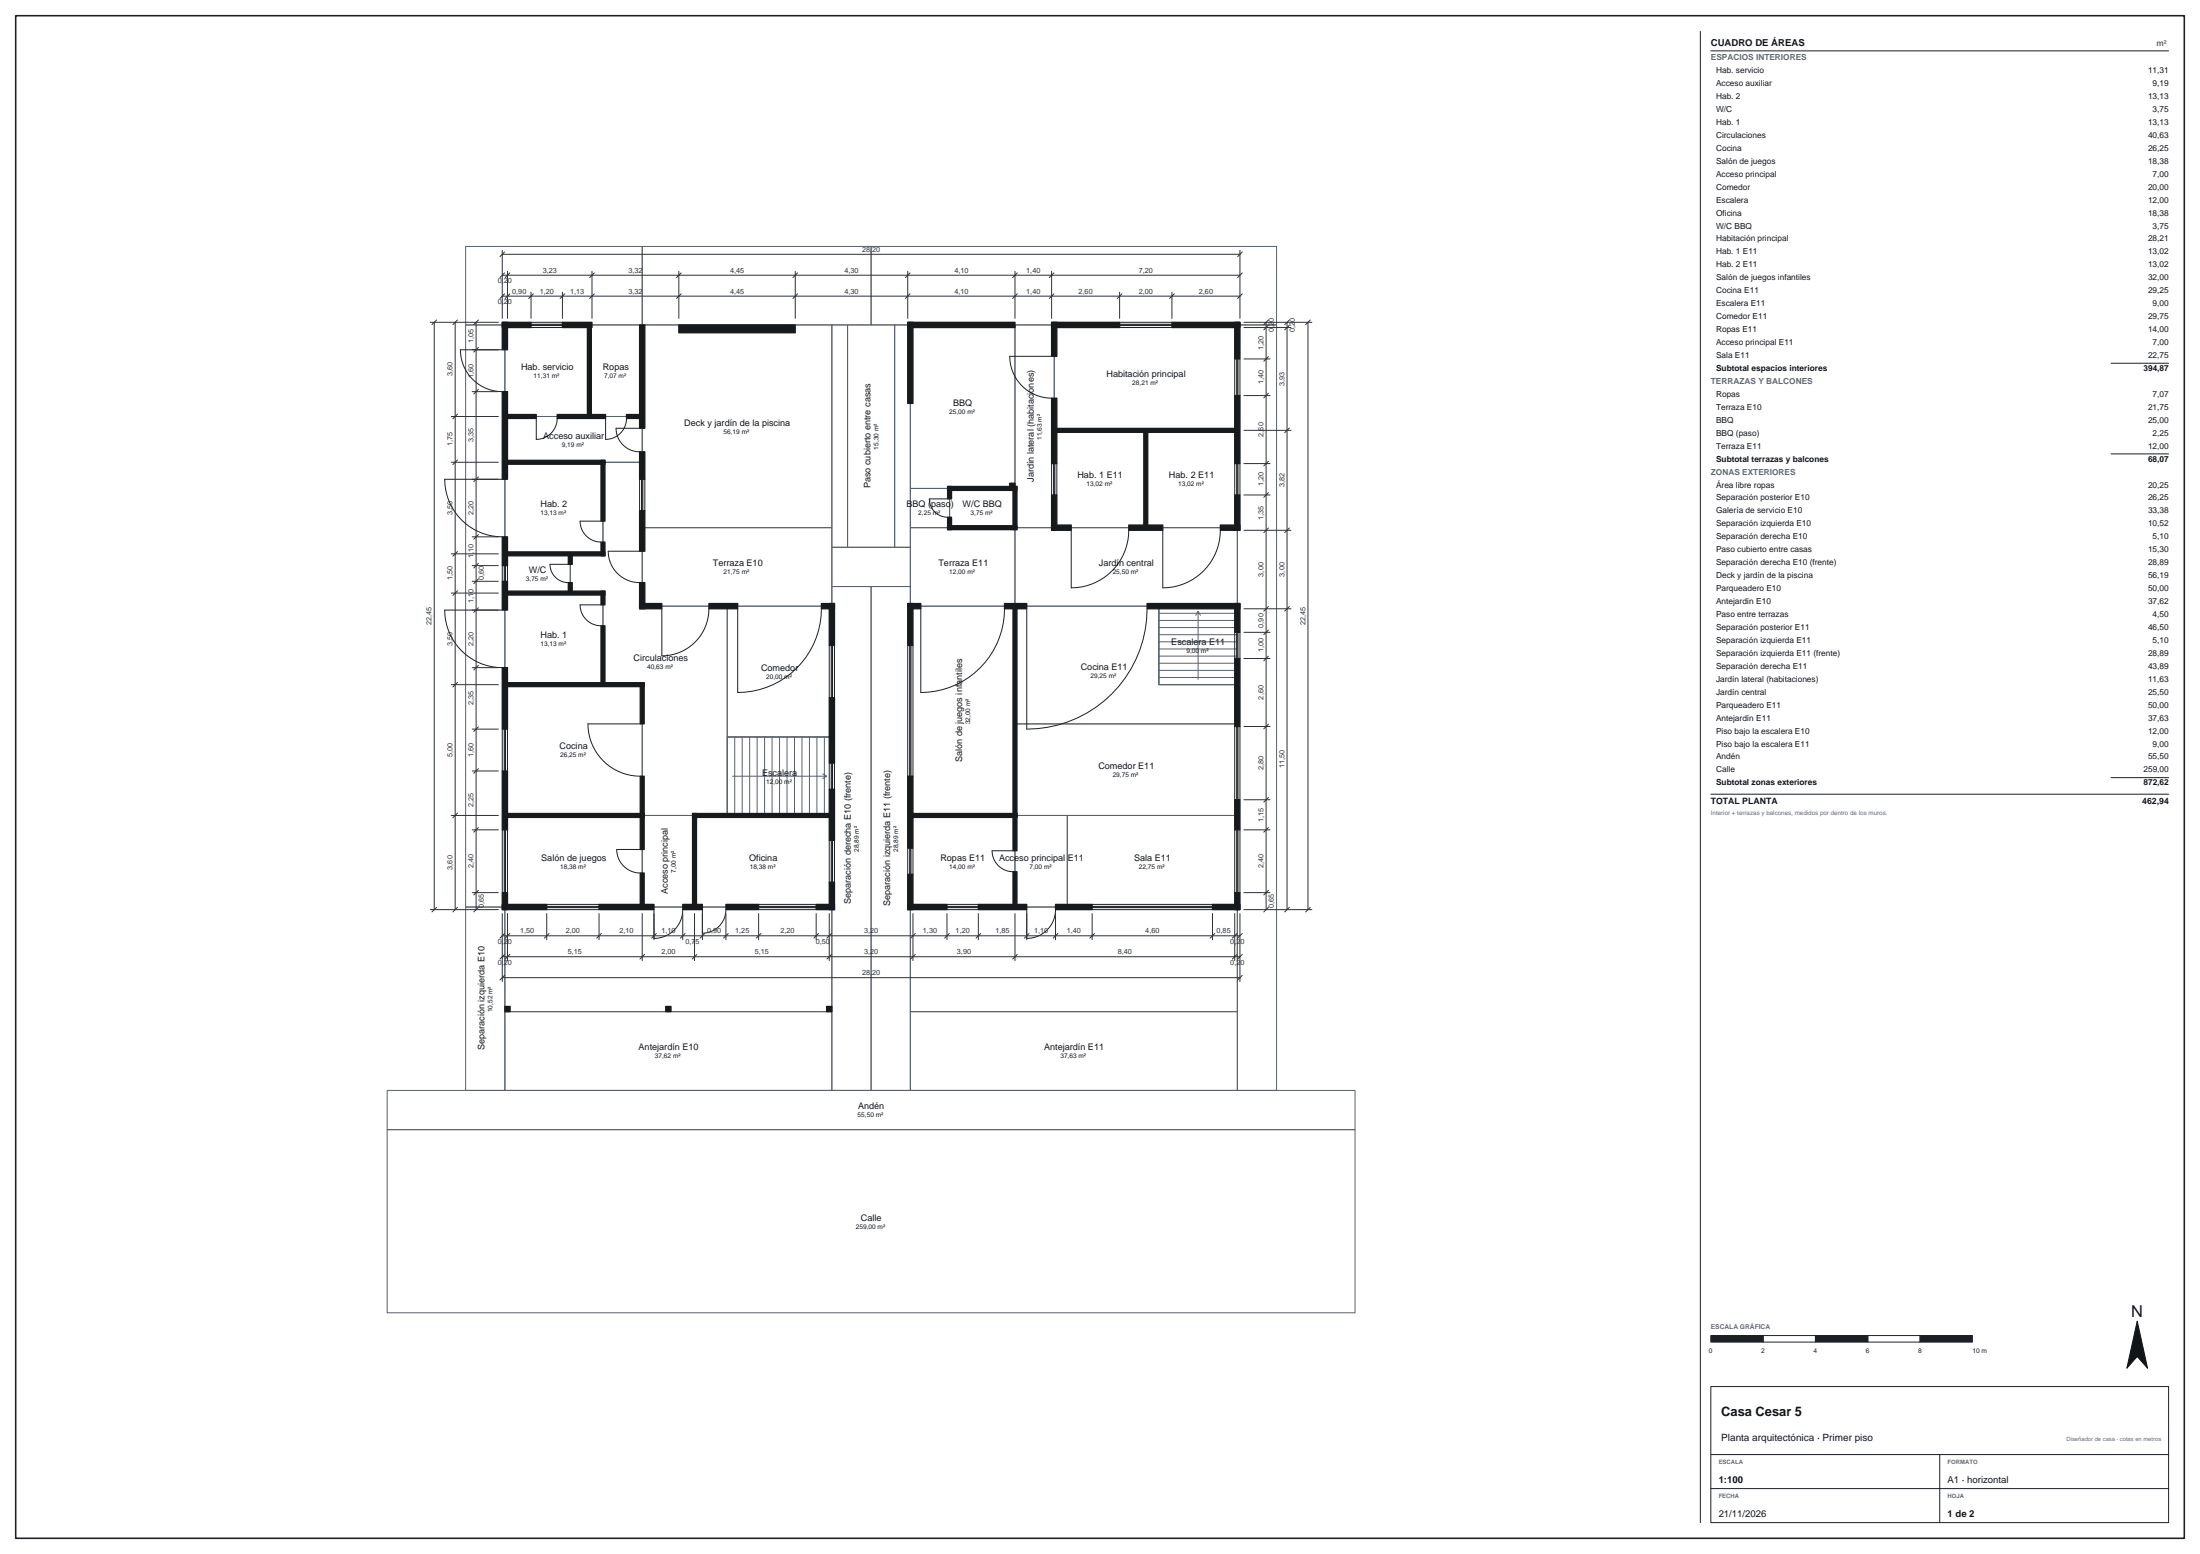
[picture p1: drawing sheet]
<svg xmlns="http://www.w3.org/2000/svg" width="841mm" height="594mm" viewBox="0 0 841 594" stroke-linecap="round" stroke-linejoin="round" font-family="sans-serif">
<path d="M6 6h829v582h-829z" fill="none" stroke="#1c1f24" stroke-width=".6"/>
<g fill="none" stroke="#1c1f24" stroke-width=".38">
<path d="M650 12v570M654 19.4h175M192 133.7h-16a16 16 0 0 0 16 16M203 125.2h12M203 123.2h12M203 124.4h12M203 124h12M402 136.2h-16a16 16 0 0 0 16 16M428 125.2h20M428 123.2h20M428 124.4h20M428 124h20"/>
<path d="M472 137.2v14M472.7 137.2v14M473.3 137.2v14M474 137.2v14M807 138.8h22M205 160v7.9a8 8 0 0 0 8-7.9M231.5 160v7.9a8 8 0 0 0 8-7.9M244.5 163.7h-9a9 9 0 0 0 9 9M402 177.2v12M402.8 177.2v12M403.3 177.2v12M404 177.2v12"/>
<path d="M472 177.2v12M472.7 177.2v12M473.3 177.2v12M474 177.2v12M807 173.5h22M192 183.2h-22a22 22 0 0 0 22 22M229.7 199.2h-7.9a8 8 0 0 0 7.9 8M244.5 183.2v12M245.2 183.2v12M245.8 183.2v12M246.5 183.2v12M362.2 190.7h-7a7 7 0 0 0 7 7"/>
<path d="M192 216.2v6M192.7 216.2v6M193.3 216.2v6M194 216.2v6M217.3 215.7h-7a7 7 0 0 0 7 7M244.5 210.7h-12a12 12 0 0 0 12 12M409.5 202.7v22a22 22 0 0 0 22-22M444.5 202.7v22a22 22 0 0 0 22-22M192 233.2h-22a22 22 0 0 0 22 22M229.7 231.2h-7.9a8 8 0 0 0 7.9 8M253 232.7v18a18 18 0 0 0 18-18M282 232.7v32a32 32 0 0 0 32-32"/>
<path d="M352 232.7v32a32 32 0 0 0 32-32M392.5 232.7v46a46 46 0 0 0 46-46M317 246.7v20M317.8 246.7v20M318.2 246.7v20M319 246.7v20M347 246.7v50M347.8 246.7v50M348.2 246.7v50M349 246.7v50M472 241.7v10M472.7 241.7v10"/>
<path d="M473.3 241.7v10M474 241.7v10M192 278.7v16M192.7 278.7v16M193.3 278.7v16M194 278.7v16M244.8 276.7h-20.1a20 20 0 0 0 20.1 20M472 277.7v28M472.7 277.7v28M473.3 277.7v28M474 277.7v28M317 291.7v10"/>
<path d="M317.8 291.7v10M318.2 291.7v10M319 291.7v10M807 297.2h22M192 317.2v24M192.7 317.2v24M193.3 317.2v24M194 317.2v24M472 317.2v24M472.7 317.2v24M473.3 317.2v24M474 317.2v24"/>
<path d="M654 303.6h175M244.8 324.7h-9.1a9 9 0 0 0 9.1 9M317 321.2v16M317.8 321.2v16M318.2 321.2v16M319 321.2v16M347 324.2v10M347.8 324.2v10M348.2 324.2v10M349 324.2v10M387.3 325.2h-8a8 8 0 0 0 8 8M209 347.7h20"/>
<path d="M209 345.7h20M209 347h20M209 346.4h20M250 347.7v11a11 11 0 0 0 11-11M268.5 347.7v9a9 9 0 0 0 9-9M290 347.7h22M290 345.7h22M290 347h22M290 346.4h22M362 347.7h12M362 345.7h12M362 347h12"/>
<path d="M362 346.4h12M392.5 347.7v11a11 11 0 0 0 11-11M417.5 347.7h46M417.5 345.7h46M417.5 347h46M417.5 346.4h46M674 510.5h20v2.5h-20zM714 510.5h20v2.5h-20zM654 530h175v52h-175zM654 556h175M741.5 556v26M654 569h175"/>
</g>
<g fill="none" stroke="#596170" stroke-width=".38">
<path d="M178 94.2h67.5v30h-67.5zM245.5 94.2h87.5v30h-87.5zM333 94.2h155v30h-155zM178 124.2h15v222.5h-15zM193 124.2h32.3v35h-32.3zM225.3 124.2h20.2v35h-20.2zM245.5 124.2h72.5v77.5h-72.5zM318 124.2h6v85h-6zM324 124.2h18v85h-18zM342 124.2h6v85h-6zM348 124.2h40v62.5h-40zM388 124.2h15v77.5h-15z"/>
<path d="M403 124.2h70v40.3h-70zM473 124.2h15v292.6h-15zM193 159.2h52.5v17.5h-52.5zM193 176.7h37.5v35h-37.5zM230.5 176.7h15v55h32.5v80h-32.5v-50h-15v-35h-12.5v-15h12.5zM403 164.5h35v37.2h-35zM438 164.5h35v37.2h-35zM348 186.7h15v15h-15zM363 186.7h25v15h-25zM193 211.7h25v15h-25zM245.5 201.7h72.5v30h-72.5zM318 209.2h30v15h-30z"/>
<path d="M348 201.7h40v30h-40zM388 201.7h85v30h-85zM193 226.7h37.5v35h-37.5zM278 231.7h40v50h-40zM318 224.2h15v192.6h-15zM333 224.2h15v192.6h-15zM348 231.7h40v80h-40zM388 231.7h55v30h30v15h-85zM443 231.7h30v30h-30zM443 234.4h30M443 237.2h30M443 239.9h30"/>
<path d="M458 233.7v26M458 233.7l-.9 1.5M458 233.7l.9 1.5M443 242.6h30M443 245.3h30M443 248.1h30M443 250.8h30M443 253.5h30M443 256.2h30M443 259h30M193 261.7h52.5v50h-52.5zM388 276.7h85v35h-85z"/>
<path d="M278 281.7h40v30h-40zM280 296.7h36M280.9 281.7v30M283.7 281.7v30M286.6 281.7v30M289.4 281.7v30M292.3 281.7v30M295.1 281.7v30M298 281.7v30M300.9 281.7v30M303.7 281.7v30M306.6 281.7v30"/>
<path d="M309.4 281.7v30M312.3 281.7v30M314.5 295.8l1.5 .9M315.1 281.7v30M316 296.7l-1.5 .9M193 311.7h52.5v35h-52.5zM245.5 311.7h20v35h-20zM265.5 311.7h52.5v35h-52.5zM348 311.7h40v35h-40zM388 311.7h20v35h-20zM408 311.7h65v35h-65zM178 346.7h15v70.1h-15z"/>
<path d="M193 346.7h125v40h-125zM348 346.7h125v40h-125zM193 386.7h125v30.1h-125zM348 386.7h125v30.1h-125zM148 416.8h370v15h-370zM148 431.8h370v70h-370z"/>
</g>
<g fill="#171a1c" stroke="#171a1c" stroke-width=".5">
<path d="M192 123.2h2v10.5h-2z"/>
<path d="M192 149.7h2v33.5h-2z"/>
<path d="M192 205.2h2v11h-2z"/>
<path d="M192 222.2h2v11h-2z"/>
<path d="M192 255.2h2v23.5h-2z"/>
<path d="M192 294.7h2v22.5h-2z"/>
<path d="M192 341.2h2v6.5h-2z"/>
<path d="M192 123.2h11v2h-11z"/>
<path d="M215 123.2h11.3v2h-11.3z"/>
<path d="M244.5 124.2h2v39.5h-2z"/>
<path d="M244.5 172.7h2v10.5h-2z"/>
<path d="M244.5 195.2h2v15.5h-2z"/>
<path d="M244.5 222.7h2v10h-2z"/>
<path d="M244.5 230.7h8.5v2h-8.5z"/>
<path d="M271 230.7h11v2h-11z"/>
<path d="M314 230.7h5v2h-5z"/>
<path d="M317 230.7h2v16h-2z"/>
<path d="M317 266.7h2v25h-2z"/>
<path d="M317 301.7h2v19.5h-2z"/>
<path d="M317 337.2h2v10.5h-2z"/>
<path d="M192 345.7h17v2h-17z"/>
<path d="M229 345.7h21v2h-21z"/>
<path d="M261 345.7h7.5v2h-7.5z"/>
<path d="M277.5 345.7h12.5v2h-12.5z"/>
<path d="M312 345.7h7v2h-7z"/>
<path d="M193 158.5h12v1.5h-12z"/>
<path d="M213 158.5h18.5v1.5h-18.5z"/>
<path d="M239.5 158.5h6v1.5h-6z"/>
<path d="M224.6 123.5h1.5v35.7h-1.5z"/>
<path d="M193 175.9h38.3v1.6h-38.3z"/>
<path d="M229.7 175.9h1.6v23.3h-1.6z"/>
<path d="M229.7 207.2h1.6v5.2h-1.6z"/>
<path d="M193 211h38.3v1.4h-38.3z"/>
<path d="M217.3 211.7h1.4v4h-1.4z"/>
<path d="M217.3 222.7h1.4v4h-1.4z"/>
<path d="M193 225.9h38.3v1.5h-38.3z"/>
<path d="M229.7 225.9h1.6v5.3h-1.6z"/>
<path d="M229.7 239.2h1.6v22.5h-1.6z"/>
<path d="M193 261h53.2v1.5h-53.2z"/>
<path d="M244.8 261h1.4v15.7h-1.4z"/>
<path d="M244.8 296.7h1.4v15.8h-1.4z"/>
<path d="M193 311h53.2v1.5h-53.2z"/>
<path d="M244.8 311h1.4v13.7h-1.4z"/>
<path d="M244.8 333.7h1.4v13h-1.4z"/>
<path d="M264.7 311h53.3v1.5h-53.3z"/>
<path d="M264.7 311h1.6v35.7h-1.6z"/>
<path d="M259.5 124.2h44.5v3h-44.5z"/>
<path d="M193 384.7h2v2h-2z"/>
<path d="M254.5 384.7h2v2h-2z"/>
<path d="M316 384.7h2v2h-2z"/>
<path d="M347 123.2h41v2h-41z"/>
<path d="M347 123.2h2v31h-2z"/>
<path d="M386 184.7h2v2h-2z"/>
<path d="M362.2 186h26.6v1.5h-26.6z"/>
<path d="M387.3 186h1.5v16.5h-1.5z"/>
<path d="M362.2 201h26.6v1.5h-26.6z"/>
<path d="M362.2 186h1.6v4.7h-1.6z"/>
<path d="M362.2 197.7h1.6v4.8h-1.6z"/>
<path d="M402 123.2h26v2h-26z"/>
<path d="M448 123.2h26v2h-26z"/>
<path d="M472 123.2h2v14h-2z"/>
<path d="M472 151.2h2v26h-2z"/>
<path d="M472 189.2h2v13.5h-2z"/>
<path d="M402 123.2h2v13h-2z"/>
<path d="M402 152.2h2v25h-2z"/>
<path d="M402 189.2h2v13.5h-2z"/>
<path d="M402 200.7h7.5v2h-7.5z"/>
<path d="M431.5 200.7h13v2h-13z"/>
<path d="M466.5 200.7h7.5v2h-7.5z"/>
<path d="M403 163.7h70v1.5h-70z"/>
<path d="M437.3 164.5h1.5v37.2h-1.5z"/>
<path d="M347 230.7h5v2h-5z"/>
<path d="M384 230.7h8.5v2h-8.5z"/>
<path d="M438.5 230.7h35.5v2h-35.5z"/>
<path d="M347 230.7h2v16h-2z"/>
<path d="M347 296.7h2v27.5h-2z"/>
<path d="M347 334.2h2v13.5h-2z"/>
<path d="M472 230.7h2v11h-2z"/>
<path d="M472 251.7h2v26h-2z"/>
<path d="M472 305.7h2v11.5h-2z"/>
<path d="M472 341.2h2v6.5h-2z"/>
<path d="M347 345.7h15v2h-15z"/>
<path d="M374 345.7h18.5v2h-18.5z"/>
<path d="M403.5 345.7h14v2h-14z"/>
<path d="M463.5 345.7h10.5v2h-10.5z"/>
<path d="M387.3 231.7h1.5v80.8h-1.5z"/>
<path d="M348 311h40.8v1.5h-40.8z"/>
<path d="M387.3 311h1.5v14.2h-1.5z"/>
<path d="M387.3 333.2h1.5v13.5h-1.5z"/>
</g>
<g fill="none" stroke="#2b3038" stroke-width=".38">
<path d="M192 95.7v26M192 97.2h282M192.9 96.3l-1.8 1.8M474 95.7v26M474.9 96.3l-1.8 1.8M192 113.2h282M192 105.2h282M192.9 112.3l-1.8 1.8M192.9 104.3l-1.8 1.8M194 103.7v18M194.9 112.3l-1.8 1.8M194.9 104.3l-1.8 1.8"/>
<path d="M203 111.7v10M203.9 112.3l-1.8 1.8M215 111.7v10M215.9 112.3l-1.8 1.8M226.3 103.7v18M227.2 112.3l-1.8 1.8M227.2 104.3l-1.8 1.8M259.5 103.7v18M260.4 112.3l-1.8 1.8M260.4 104.3l-1.8 1.8M304 103.7v18M304.9 112.3l-1.8 1.8"/>
<path d="M304.9 104.3l-1.8 1.8M347 103.7v18M347.9 112.3l-1.8 1.8M347.9 104.3l-1.8 1.8M388 103.7v18M388.9 112.3l-1.8 1.8M388.9 104.3l-1.8 1.8M402 103.7v18M402.9 112.3l-1.8 1.8M402.9 104.3l-1.8 1.8M428 111.7v10M428.9 112.3l-1.8 1.8"/>
<path d="M448 111.7v10M448.9 112.3l-1.8 1.8M474.9 112.3l-1.8 1.8M474.9 104.3l-1.8 1.8M164.5 123.2h26M166 123.2v224.5M166.9 122.3l-1.8 1.8M174 123.2v224.5M174.9 122.3l-1.8 1.8M180.5 133.7h10M182 123.2v224.5M182.9 122.3l-1.8 1.8"/>
<path d="M182.9 132.8l-1.8 1.8M475.5 123.2h26M475.5 125.2h18M475.5 137.2h10M484 123.2v224.5M484.9 122.3l-1.8 1.8M484.9 124.3l-1.8 1.8M484.9 136.3l-1.8 1.8M492 123.2v224.5M492.9 122.3l-1.8 1.8M492.9 124.3l-1.8 1.8M500 123.2v224.5"/>
<path d="M500.9 122.3l-1.8 1.8M172.5 159.2h18M174.9 158.3l-1.8 1.8M180.5 149.7h10M182.9 148.8l-1.8 1.8M475.5 151.2h10M484.9 150.3l-1.8 1.8M172.5 176.7h18M174.9 175.8l-1.8 1.8M475.5 177.2h10M475.5 164.5h18M484.9 176.3l-1.8 1.8"/>
<path d="M492.9 163.6l-1.8 1.8M180.5 183.2h10M182.9 182.3l-1.8 1.8M475.5 189.2h10M484.9 188.3l-1.8 1.8M172.5 211.7h18M174.9 210.8l-1.8 1.8M180.5 205.2h10M180.5 216.2h10M182.9 204.3l-1.8 1.8M182.9 215.3l-1.8 1.8M475.5 202.7h18"/>
<path d="M484.9 201.8l-1.8 1.8M492.9 201.8l-1.8 1.8M172.5 226.7h18M174.9 225.8l-1.8 1.8M180.5 222.2h10M180.5 233.2h10M182.9 221.3l-1.8 1.8M182.9 232.3l-1.8 1.8M475.5 232.7h18M484.9 231.8l-1.8 1.8M492.9 231.8l-1.8 1.8M180.5 255.2h10"/>
<path d="M182.9 254.3l-1.8 1.8M475.5 241.7h10M475.5 251.7h10M484.9 240.8l-1.8 1.8M484.9 250.8l-1.8 1.8M172.5 261.7h18M174.9 260.8l-1.8 1.8M180.5 278.7h10M182.9 277.8l-1.8 1.8M475.5 277.7h10M484.9 276.8l-1.8 1.8M180.5 294.7h10"/>
<path d="M182.9 293.8l-1.8 1.8M172.5 311.7h18M174.9 310.8l-1.8 1.8M180.5 317.2h10M182.9 316.3l-1.8 1.8M475.5 317.2h10M475.5 305.7h10M484.9 304.8l-1.8 1.8M484.9 316.3l-1.8 1.8M164.5 347.7h26M166.9 346.8l-1.8 1.8M174.9 346.8l-1.8 1.8"/>
<path d="M180.5 341.2h10M182.9 340.3l-1.8 1.8M182.9 346.8l-1.8 1.8M192 349.2v26M192 357.7h282M192.9 356.8l-1.8 1.8M194 349.2v18M194.9 356.8l-1.8 1.8M209 349.2v10M209.9 356.8l-1.8 1.8M229 349.2v10M229.9 356.8l-1.8 1.8"/>
<path d="M245.5 349.2v18M250 349.2v10M250.9 356.8l-1.8 1.8M261 349.2v10M261.9 356.8l-1.8 1.8M265.5 349.2v18M268.5 349.2v10M269.4 356.8l-1.8 1.8M277.5 349.2v10M278.4 356.8l-1.8 1.8M290 349.2v10M290.9 356.8l-1.8 1.8"/>
<path d="M312 349.2v10M312.9 356.8l-1.8 1.8M317 349.2v18M317.9 356.8l-1.8 1.8M349 349.2v18M349.9 356.8l-1.8 1.8M362 349.2v10M362.9 356.8l-1.8 1.8M374 349.2v10M374.9 356.8l-1.8 1.8M388 349.2v18M392.5 349.2v10"/>
<path d="M393.4 356.8l-1.8 1.8M403.5 349.2v10M404.4 356.8l-1.8 1.8M417.5 349.2v10M418.4 356.8l-1.8 1.8M463.5 349.2v10M464.4 356.8l-1.8 1.8M472 349.2v18M472.9 356.8l-1.8 1.8M474 349.2v26M474.9 356.8l-1.8 1.8M475.5 341.2h10"/>
<path d="M475.5 347.7h26M484.9 346.8l-1.8 1.8M484.9 340.3l-1.8 1.8M492.9 346.8l-1.8 1.8M500.9 346.8l-1.8 1.8M192 365.7h282M192 373.7h282M192.9 364.8l-1.8 1.8M192.9 372.8l-1.8 1.8M194.9 364.8l-1.8 1.8M246.4 364.8l-1.8 1.8M266.4 364.8l-1.8 1.8"/>
<path d="M317.9 364.8l-1.8 1.8M349.9 364.8l-1.8 1.8M388.9 364.8l-1.8 1.8M472.9 364.8l-1.8 1.8M474.9 364.8l-1.8 1.8M474.9 372.8l-1.8 1.8"/>
</g>
<g fill="#1c1f24" stroke="#1c1f24" stroke-width=".38">
<path d="M654 510.5h20v2.5h-20z"/>
<path d="M694 510.5h20v2.5h-20z"/>
<path d="M734 510.5h20v2.5h-20z"/>
</g>
<path d="M817 505l4 18-4-4.5-4 4.5z" fill="#121417" stroke="#121417" stroke-width=".38"/>
<text font-size="6.3" fill="#111418" x="814.8" y="503.3">N</text>
<text font-size="4.9" fill="#111418" x="658" y="541.4">Casa Cesar 5</text>
<text font-size="3.8" fill="#111418" x="658" y="550.8">Planta arquitectónica · Primer piso</text>
<g font-size="3.7" fill="#111418">
<text x="654" y="17.5">CUADRO DE ÁREAS</text>
<text x="657" y="566.8">1:100</text>
<text x="744.5" y="566.8">A1 · horizontal</text>
<text x="657" y="579.8">21/11/2026</text>
<text x="744.5" y="579.8">1 de 2</text>
</g>
<g font-size="3.5" fill="#111418">
<text x="199.2" y="141.5">Hab. servicio</text>
<text x="230.4" y="141.5">Ropas</text>
<text x="423" y="144.1">Habitación principal</text>
<text x="364.4" y="155.2">BBQ</text>
<text x="207.7" y="167.7">Acceso auxiliar</text>
<text x="261.6" y="162.7">Deck y jardín de la piscina</text>
<text x="395.2" y="184.2" transform="rotate(-90 395.2 184.2)">Jardín lateral (habitaciones)</text>
<text x="411.9" y="182.8">Hab. 1 E11</text>
<text x="446.9" y="182.8">Hab. 2 E11</text>
<text x="332.7" y="186.6" transform="rotate(-90 332.7 186.6)">Paso cubierto entre casas</text>
<text x="206.7" y="194">Hab. 2</text>
<text x="346.5" y="194">BBQ (paso)</text>
<text x="368" y="194">W/C BBQ</text>
<text x="202.1" y="218.9">W/C</text>
<text x="272.5" y="216.5">Terraza E10</text>
<text x="358.7" y="216.5">Terraza E11</text>
<text x="420" y="216.5">Jardín central</text>
<text x="206.7" y="244">Hab. 1</text>
<text x="447.8" y="246.5">Escalera E11</text>
<text x="242.2" y="252.6">Circulaciones</text>
<text x="290.9" y="256.5">Comedor</text>
<text x="413.1" y="256.3">Cocina E11</text>
<text x="213.9" y="286.5">Cocina</text>
<text x="367.7" y="291.3" transform="rotate(-90 367.7 291.3)">Salón de juegos infantiles</text>
<text x="419.9" y="293.9">Comedor E11</text>
<text x="291.3" y="296.5">Escalera</text>
<text x="206.9" y="329">Salón de juegos</text>
<text x="286.4" y="329">Oficina</text>
<text x="359.5" y="329">Ropas E11</text>
<text x="381.9" y="329">Acceso principal E11</text>
<text x="433.5" y="329">Sala E11</text>
<text x="255.3" y="341.8" transform="rotate(-90 255.3 341.8)">Acceso principal</text>
<text x="325.3" y="345.5" transform="rotate(-90 325.3 345.5)">Separación derecha E10 (frente)</text>
<text x="340.2" y="346.2" transform="rotate(-90 340.2 346.2)">Separación izquierda E11 (frente)</text>
<text x="185.2" y="401.5" transform="rotate(-90 185.2 401.5)">Separación izquierda E10</text>
<text x="244.1" y="401.5">Antejardín E10</text>
<text x="399.1" y="401.5">Antejardín E11</text>
<text x="328" y="424.1">Andén</text>
<text x="329.1" y="466.5">Calle</text>
</g>
<g font-size="3.3" fill="#111418">
<text x="654" y="307.3">TOTAL PLANTA</text>
<text x="818.9" y="307.3">462,94</text>
</g>
<g font-size="3.2" fill="#566684">
<text x="824.4" y="17.5">m²</text>
<text x="654" y="23">ESPACIOS INTERIORES</text>
<text x="654" y="146.8">TERRAZAS Y BALCONES</text>
<text x="654" y="181.4">ZONAS EXTERIORES</text>
</g>
<g font-size="3.2" fill="#111418">
<text x="656" y="28">Hab. servicio</text>
<text x="821.1" y="28">11,31</text>
<text x="656" y="32.9">Acceso auxiliar</text>
<text x="822.9" y="32.9">9,19</text>
<text x="656" y="37.9">Hab. 2</text>
<text x="821.1" y="37.9">13,13</text>
<text x="656" y="42.8">W/C</text>
<text x="656" y="47.8">Hab. 1</text>
<text x="821.1" y="47.8">13,13</text>
<text x="822.9" y="42.8">3,75</text>
<text x="656" y="52.7">Circulaciones</text>
<text x="821.1" y="52.7">40,63</text>
<text x="656" y="57.7">Cocina</text>
<text x="821.1" y="57.7">26,25</text>
<text x="656" y="62.6">Salón de juegos</text>
<text x="821.1" y="62.6">18,38</text>
<text x="656" y="67.6">Acceso principal</text>
<text x="822.9" y="67.6">7,00</text>
<text x="656" y="72.5">Comedor</text>
<text x="656" y="77.5">Escalera</text>
<text x="821.1" y="72.5">20,00</text>
<text x="821.1" y="77.5">12,00</text>
<text x="656" y="82.4">Oficina</text>
<text x="821.1" y="82.4">18,38</text>
<text x="656" y="87.4">W/C BBQ</text>
<text x="822.9" y="87.4">3,75</text>
<text x="656" y="92.3">Habitación principal</text>
<text x="821.1" y="92.3">28,21</text>
<text x="656" y="97.3">Hab. 1 E11</text>
<text x="821.1" y="97.3">13,02</text>
<text x="656" y="102.2">Hab. 2 E11</text>
<text x="656" y="107.2">Salón de juegos infantiles</text>
<text x="821.1" y="102.2">13,02</text>
<text x="821.1" y="107.2">32,00</text>
<text x="656" y="112.1">Cocina E11</text>
<text x="821.1" y="112.1">29,25</text>
<text x="656" y="117.1">Escalera E11</text>
<text x="822.9" y="117.1">9,00</text>
<text x="656" y="122">Comedor E11</text>
<text x="821.1" y="122">29,75</text>
<text x="656" y="127">Ropas E11</text>
<text x="656" y="131.9">Acceso principal E11</text>
<text x="821.1" y="127">14,00</text>
<text x="822.9" y="131.9">7,00</text>
<text x="656" y="136.9">Sala E11</text>
<text x="821.1" y="136.9">22,75</text>
<text x="656" y="141.8">Subtotal espacios interiores</text>
<text x="819.4" y="141.8">394,87</text>
<text x="656" y="151.7">Ropas</text>
<text x="822.9" y="151.7">7,07</text>
<text x="656" y="156.7">Terraza E10</text>
<text x="656" y="161.6">BBQ</text>
<text x="821.1" y="156.7">21,75</text>
<text x="821.1" y="161.6">25,00</text>
<text x="656" y="166.6">BBQ (paso)</text>
<text x="822.9" y="166.6">2,25</text>
<text x="656" y="171.5">Terraza E11</text>
<text x="821.1" y="171.5">12,00</text>
<text x="656" y="176.5">Subtotal terrazas y balcones</text>
<text x="821.1" y="176.5">68,07</text>
<text x="656" y="186.4">Área libre ropas</text>
<text x="656" y="191.3">Separación posterior E10</text>
<text x="821.1" y="186.4">20,25</text>
<text x="821.1" y="191.3">26,25</text>
<text x="656" y="196.3">Galería de servicio E10</text>
<text x="821.1" y="196.3">33,38</text>
<text x="656" y="201.2">Separación izquierda E10</text>
<text x="821.1" y="201.2">10,52</text>
<text x="656" y="206.2">Separación derecha E10</text>
<text x="822.9" y="206.2">5,10</text>
<text x="656" y="211.1">Paso cubierto entre casas</text>
<text x="821.1" y="211.1">15,30</text>
<text x="656" y="216.1">Separación derecha E10 (frente)</text>
<text x="656" y="221">Deck y jardín de la piscina</text>
<text x="821.1" y="216.1">28,89</text>
<text x="821.1" y="221">56,19</text>
<text x="656" y="226">Parqueadero E10</text>
<text x="821.1" y="226">50,00</text>
<text x="656" y="230.9">Antejardín E10</text>
<text x="821.1" y="230.9">37,62</text>
<text x="656" y="235.9">Paso entre terrazas</text>
<text x="822.9" y="235.9">4,50</text>
<text x="656" y="240.8">Separación posterior E11</text>
<text x="656" y="245.8">Separación izquierda E11</text>
<text x="821.1" y="240.8">46,50</text>
<text x="822.9" y="245.8">5,10</text>
<text x="656" y="250.7">Separación izquierda E11 (frente)</text>
<text x="821.1" y="250.7">28,89</text>
<text x="656" y="255.7">Separación derecha E11</text>
<text x="821.1" y="255.7">43,89</text>
<text x="656" y="260.6">Jardín lateral (habitaciones)</text>
<text x="821.1" y="260.6">11,63</text>
<text x="656" y="265.6">Jardín central</text>
<text x="821.1" y="265.6">25,50</text>
<text x="656" y="270.5">Parqueadero E11</text>
<text x="656" y="275.5">Antejardín E11</text>
<text x="821.1" y="270.5">50,00</text>
<text x="821.1" y="275.5">37,63</text>
<text x="656" y="280.4">Piso bajo la escalera E10</text>
<text x="821.1" y="280.4">12,00</text>
<text x="656" y="285.4">Piso bajo la escalera E11</text>
<text x="822.9" y="285.4">9,00</text>
<text x="656" y="290.3">Andén</text>
<text x="821.1" y="290.3">55,50</text>
<text x="656" y="295.3">Calle</text>
<text x="819.4" y="295.3">259,00</text>
<text x="656" y="300.2">Subtotal zonas exteriores</text>
<text x="819.4" y="300.2">872,62</text>
</g>
<g font-size="2.8" fill="#2b3038">
<text x="329.6" y="96.2">28,20</text>
<text x="207.5" y="104.2">3,23</text>
<text x="240.2" y="104.2">3,32</text>
<text x="279.1" y="104.2">4,45</text>
<text x="322.8" y="104.2">4,30</text>
<text x="364.8" y="104.2">4,10</text>
<text x="392.3" y="104.2">1,40</text>
<text x="435.3" y="104.2">7,20</text>
<text x="190.3" y="108.2">0,20</text>
<text x="195.8" y="112.2">0,90</text>
<text x="206.3" y="112.2">1,20</text>
<text x="218" y="112.2">1,13</text>
<text x="240.2" y="112.2">3,32</text>
<text x="279.1" y="112.2">4,45</text>
<text x="322.8" y="112.2">4,30</text>
<text x="364.8" y="112.2">4,10</text>
<text x="392.3" y="112.2">1,40</text>
<text x="412.3" y="112.2">2,60</text>
<text x="435.3" y="112.2">2,00</text>
<text x="458.3" y="112.2">2,60</text>
<text x="190.3" y="116.2">0,20</text>
<text x="181" y="131.1" transform="rotate(-90 181 131.1)">1,05</text>
<text x="487" y="126.9" transform="rotate(-90 487 126.9)">0,20</text>
<text x="495" y="126.9" transform="rotate(-90 495 126.9)">0,20</text>
<text x="483" y="133.9" transform="rotate(-90 483 133.9)">1,20</text>
<text x="173" y="143.9" transform="rotate(-90 173 143.9)">3,60</text>
<text x="181" y="144.4" transform="rotate(-90 181 144.4)">1,60</text>
<text x="483" y="146.9" transform="rotate(-90 483 146.9)">1,40</text>
<text x="491" y="147.5" transform="rotate(-90 491 147.5)">3,93</text>
<text x="483" y="166.9" transform="rotate(-90 483 166.9)">2,60</text>
<text x="173" y="170.6" transform="rotate(-90 173 170.6)">1,75</text>
<text x="181" y="169.1" transform="rotate(-90 181 169.1)">3,35</text>
<text x="483" y="185.9" transform="rotate(-90 483 185.9)">1,20</text>
<text x="491" y="186.3" transform="rotate(-90 491 186.3)">3,82</text>
<text x="173" y="196.9" transform="rotate(-90 173 196.9)">3,50</text>
<text x="181" y="196.9" transform="rotate(-90 181 196.9)">2,20</text>
<text x="483" y="198.6" transform="rotate(-90 483 198.6)">1,35</text>
<text x="181" y="213.4" transform="rotate(-90 181 213.4)">1,10</text>
<text x="173" y="221.9" transform="rotate(-90 173 221.9)">1,50</text>
<text x="185" y="221.9" transform="rotate(-90 185 221.9)">0,60</text>
<text x="483" y="220.4" transform="rotate(-90 483 220.4)">3,00</text>
<text x="491" y="220.4" transform="rotate(-90 491 220.4)">3,00</text>
<text x="181" y="230.4" transform="rotate(-90 181 230.4)">1,10</text>
<text x="165" y="238.9" transform="rotate(-90 165 238.9)">22,45</text>
<text x="483" y="239.9" transform="rotate(-90 483 239.9)">0,90</text>
<text x="499" y="238.9" transform="rotate(-90 499 238.9)">22,45</text>
<text x="173" y="246.9" transform="rotate(-90 173 246.9)">3,50</text>
<text x="181" y="246.9" transform="rotate(-90 181 246.9)">2,20</text>
<text x="483" y="249.4" transform="rotate(-90 483 249.4)">1,00</text>
<text x="181" y="269.6" transform="rotate(-90 181 269.6)">2,35</text>
<text x="483" y="267.4" transform="rotate(-90 483 267.4)">2,60</text>
<text x="173" y="289.4" transform="rotate(-90 173 289.4)">5,00</text>
<text x="181" y="289.4" transform="rotate(-90 181 289.4)">1,60</text>
<text x="491" y="293.6" transform="rotate(-90 491 293.6)">11,50</text>
<text x="483" y="294.4" transform="rotate(-90 483 294.4)">2,80</text>
<text x="181" y="308.6" transform="rotate(-90 181 308.6)">2,25</text>
<text x="483" y="314.1" transform="rotate(-90 483 314.1)">1,15</text>
<text x="173" y="332.4" transform="rotate(-90 173 332.4)">3,60</text>
<text x="181" y="331.9" transform="rotate(-90 181 331.9)">2,40</text>
<text x="483" y="331.9" transform="rotate(-90 483 331.9)">2,40</text>
<text x="185" y="347.1" transform="rotate(-90 185 347.1)">0,65</text>
<text x="487" y="347.1" transform="rotate(-90 487 347.1)">0,65</text>
<text x="198.8" y="356.7">1,50</text>
<text x="216.3" y="356.7">2,00</text>
<text x="236.8" y="356.7">2,10</text>
<text x="252.8" y="356.7">1,10</text>
<text x="270.3" y="356.7">0,90</text>
<text x="281.1" y="356.7">1,25</text>
<text x="298.3" y="356.7">2,20</text>
<text x="330.3" y="356.7">3,20</text>
<text x="352.8" y="356.7">1,30</text>
<text x="365.3" y="356.7">1,20</text>
<text x="380.6" y="356.7">1,85</text>
<text x="395.3" y="356.7">1,10</text>
<text x="407.8" y="356.7">1,40</text>
<text x="437.8" y="356.7">4,60</text>
<text x="465.1" y="356.7">0,85</text>
<text x="190.3" y="360.7">0,20</text>
<text x="217.1" y="364.7">5,15</text>
<text x="252.8" y="364.7">2,00</text>
<text x="262.1" y="360.7">0,75</text>
<text x="288.6" y="364.7">5,15</text>
<text x="311.8" y="360.7">0,50</text>
<text x="330.3" y="364.7">3,20</text>
<text x="365.8" y="364.7">3,90</text>
<text x="427.3" y="364.7">8,40</text>
<text x="470.3" y="360.7">0,20</text>
<text x="190.3" y="368.7">0,20</text>
<text x="470.3" y="368.7">0,20</text>
<text x="329.6" y="372.7">28,20</text>
</g>
<g font-size="2.5" fill="#111418">
<text x="204" y="144.5">11,31 m²</text>
<text x="230.9" y="144.5">7,07 m²</text>
<text x="432.8" y="147.2">28,21 m²</text>
<text x="362.8" y="158.3">25,00 m²</text>
<text x="276.6" y="165.8">56,19 m²</text>
<text x="214.8" y="170.8">9,19 m²</text>
<text x="335.8" y="171.9" transform="rotate(-90 335.8 171.9)">15,30 m²</text>
<text x="398.3" y="168.1" transform="rotate(-90 398.3 168.1)">11,63 m²</text>
<text x="415.4" y="185.9">13,02 m²</text>
<text x="450.3" y="185.9">13,02 m²</text>
<text x="206.6" y="197">13,13 m²</text>
<text x="351" y="197">2,25 m²</text>
<text x="371" y="197">3,75 m²</text>
<text x="276.6" y="219.5">21,75 m²</text>
<text x="362.8" y="219.5">12,00 m²</text>
<text x="425.4" y="219.5">25,50 m²</text>
<text x="201" y="222">3,75 m²</text>
<text x="206.6" y="247">13,13 m²</text>
<text x="453.5" y="249.5">9,00 m²</text>
<text x="247.4" y="255.6">40,63 m²</text>
<text x="292.8" y="259.5">20,00 m²</text>
<text x="416.9" y="259.3">29,25 m²</text>
<text x="370.8" y="276.9" transform="rotate(-90 370.8 276.9)">32,00 m²</text>
<text x="214.1" y="289.5">26,25 m²</text>
<text x="292.8" y="299.5">12,00 m²</text>
<text x="425.4" y="297">29,75 m²</text>
<text x="328.3" y="325.6" transform="rotate(-90 328.3 325.6)">28,89 m²</text>
<text x="343.3" y="325.6" transform="rotate(-90 343.3 325.6)">28,89 m²</text>
<text x="214.1" y="332">18,38 m²</text>
<text x="258.3" y="333.7" transform="rotate(-90 258.3 333.7)">7,00 m²</text>
<text x="286.6" y="332">18,38 m²</text>
<text x="362.8" y="332">14,00 m²</text>
<text x="393.5" y="332">7,00 m²</text>
<text x="435.3" y="332">22,75 m²</text>
<text x="188.3" y="386.9" transform="rotate(-90 188.3 386.9)">10,52 m²</text>
<text x="250.4" y="404.6">37,62 m²</text>
<text x="405.4" y="404.6">37,63 m²</text>
<text x="327.8" y="427.1">55,50 m²</text>
<text x="327.2" y="469.6">259,00 m²</text>
</g>
<text font-size="2.5" fill="#566684" x="654" y="508">ESCALA GRÁFICA</text>
<g font-size="2.5" fill="#1b1f24">
<text x="653.3" y="517">0</text>
<text x="673.3" y="517">2</text>
<text x="693.3" y="517">4</text>
<text x="713.3" y="517">6</text>
<text x="733.3" y="517">8</text>
<text x="754" y="517">10 m</text>
</g>
<text font-size="2.4" fill="#566684" x="654" y="311.5">Interior + terrazas y balcones, medidos por dentro de los muros.</text>
<g font-size="2.3" fill="#566684">
<text x="657" y="559.8">ESCALA</text>
<text x="744.5" y="559.8">FORMATO</text>
<text x="657" y="572.8">FECHA</text>
<text x="744.5" y="572.8">HOJA</text>
</g>
<text font-size="2.2" fill="#566684" x="790" y="550.8">Diseñador de casa · cotas en metros</text>
</svg>
